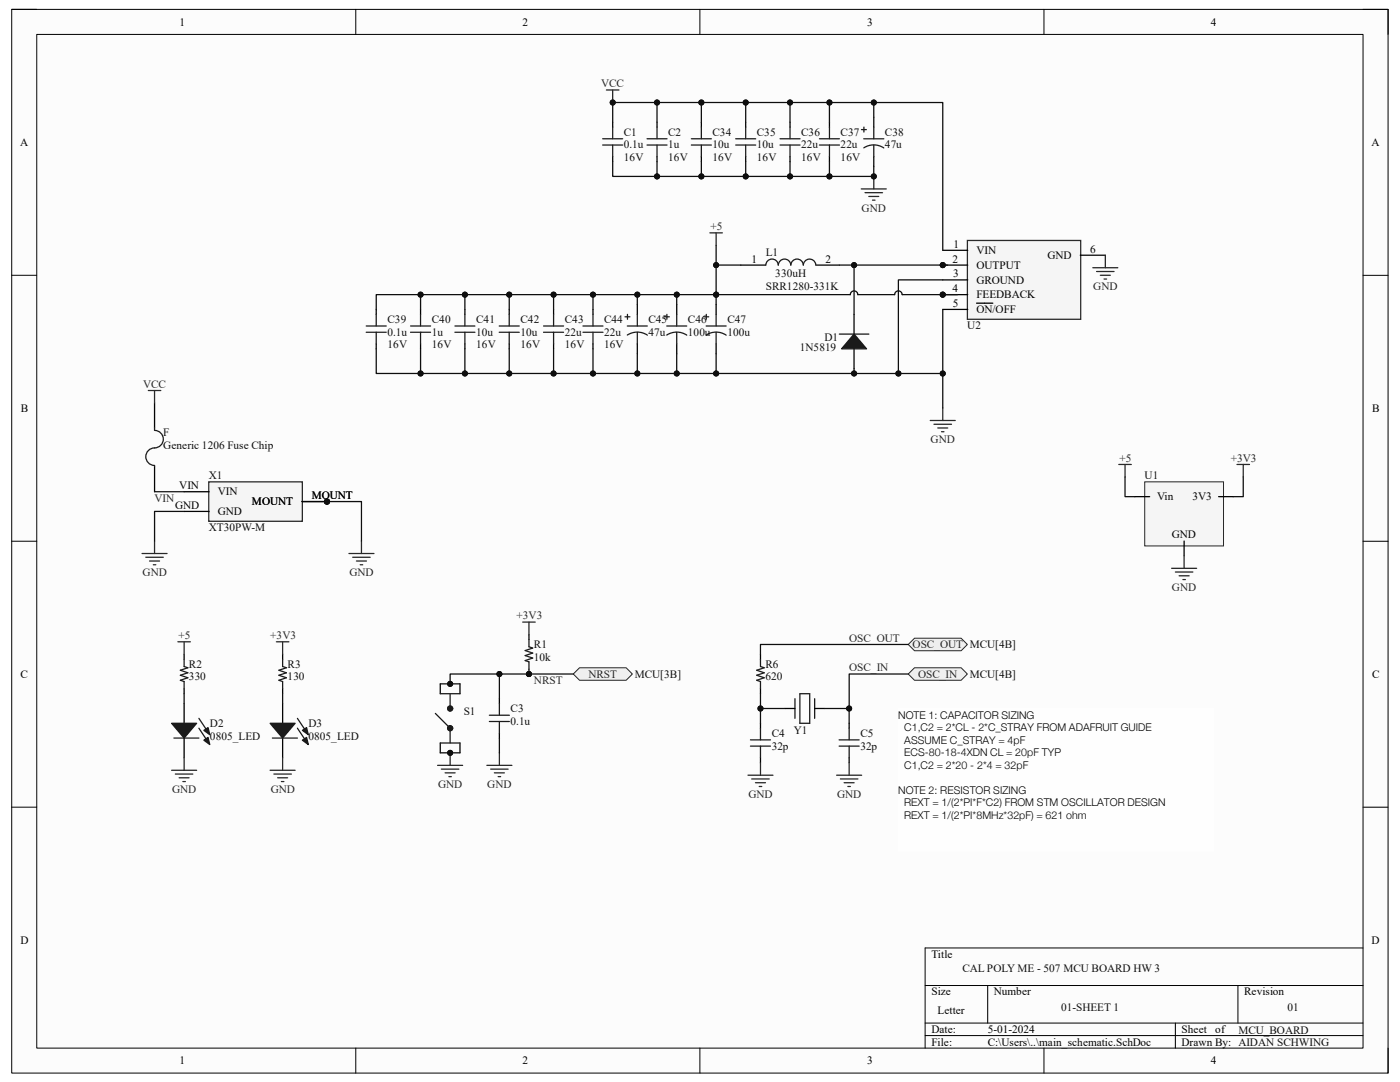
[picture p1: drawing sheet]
<svg xmlns="http://www.w3.org/2000/svg" width="279mm" height="216mm" viewBox="0 0 279 216" stroke-linecap="round" stroke-linejoin="round" font-family="sans-serif">
<path d="M2.3 1.9h274.7v212.2h-274.7z" fill-rule="evenodd" fill="#fcfcfc"/>
<path d="M2.3 1.9h274.7v212.2h-274.7z" fill="none" stroke="#000" stroke-width=".2"/>
<path d="M7.3 6.9h264.7v202.2h-264.7z" fill-rule="evenodd" fill="#fcfcfc"/>
<g fill="none" stroke="#000" stroke-width=".2">
<path d="M2.3 1.9h5M7.3 6.9h264.7v202.2h-264.7zM71 1.9v5M139.7 1.9v5M208.3 1.9v5M272 1.9h5v5M2.3 54.9h5M272 54.9h5M2.3 108h5M272 108h5M2.3 161.1h5M272 161.1h5"/>
<path d="M184.6 196.6h87.4M197.1 196.6v7.5M247.1 196.6v7.5M272 189.2h-87.4v19.9M71 209.1v5M139.7 209.1v5M184.6 204.1h87.4M184.6 206.6h87.4M208.3 209.1v5M234.6 204.1v5M277 209.1v5"/>
</g>
<path d="M87.9 136.5v1.9M91.8 136.5v1.9M87.9 148.3v1.9M91.8 148.3v1.9" fill="none" stroke="#000" stroke-width=".25"/>
<path d="M87.9 138.4h3.9M89.8 138.4v3M86.9 142.4l2.9 2.9v3M87.9 148.3h3.9" fill="none" stroke="#1c1c1c" stroke-width=".25"/>
<g fill="none" stroke="#1c1c1c" stroke-width=".76">
<circle cx="89.8" cy="141.4" r=".24"/>
<circle cx="89.8" cy="145.3" r=".24"/>
</g>
<path d="M228.5 96.1h15.7v12.8h-15.7z" fill-rule="evenodd" fill="#f5f5f5"/>
<path d="M228.5 96.1h15.7v12.8h-15.7z" fill="none" stroke="#262626" stroke-width=".2"/>
<path d="M30.8 80.4v5M30.8 93.1v5M226.5 99.1h2.9M243.2 99.1h2.9M236.3 107.9v3M151.8 144.3v1M151.8 151.2v1M156.7 141.4h1.9M162.6 141.4h1.9" fill="none" stroke="#000" stroke-width=".25"/>
<path d="M30.8 85.3v.6M30.8 92.9v.2M30.9 85.9a1.75 1.75 0 0 1 1.7 1.8 1.75 1.75 0 0 1-1.8 1.7 1.75 1.75 0 0 0-1.7 1.7 1.75 1.75 0 0 0 1.7 1.8M158.6 139.4v3.9M159.6 138.4h2v5.9h-2zM162.6 139.4v3.9M149.8 147.6h4M149.8 148.9h4M151.8 145.3v2.3M151.8 148.9v2.3" fill="none" stroke="#1c1c1c" stroke-width=".25"/>
<circle cx="65.3" cy="100.1" r=".5" fill="#0e0e0e"/>
<circle cx="65.3" cy="100.1" r=".5" fill="none" stroke="#0e0e0e" stroke-width=".2"/>
<circle cx="65.3" cy="100.1" r=".5" fill="#0e0e0e"/>
<circle cx="65.3" cy="100.1" r=".5" fill="none" stroke="#0e0e0e" stroke-width=".2"/>
<path d="M41.7 96.1h18.6v7.9h-18.6z" fill-rule="evenodd" fill="#f5f5f5"/>
<path d="M41.7 96.1h18.6v7.9h-18.6z" fill="none" stroke="#262626" stroke-width=".25"/>
<path d="M36.7 98.1h5M36.7 102h5M60.3 100.1h5" fill="none" stroke="#000" stroke-width=".25"/>
<circle cx="65.3" cy="100.1" r=".5" fill="#0e0e0e"/>
<circle cx="65.3" cy="100.1" r=".5" fill="none" stroke="#0e0e0e" stroke-width=".2"/>
<path d="M60.3 100.1h5" fill="none" stroke="#000" stroke-width=".25"/>
<circle cx="65.3" cy="100.1" r=".5" fill="#0e0e0e"/>
<circle cx="65.3" cy="100.1" r=".5" fill="none" stroke="#0e0e0e" stroke-width=".2"/>
<circle cx="188.1" cy="52.9" r=".5" fill="#0e0e0e"/>
<circle cx="188.1" cy="52.9" r=".5" fill="none" stroke="#0e0e0e" stroke-width=".2"/>
<circle cx="188.1" cy="58.8" r=".5" fill="#0e0e0e"/>
<circle cx="188.1" cy="58.8" r=".5" fill="none" stroke="#0e0e0e" stroke-width=".2"/>
<path d="M193.1 48h22.6v15.7h-22.6z" fill-rule="evenodd" fill="#f5f5f5"/>
<path d="M193.1 48h22.6v15.7h-22.6z" fill="none" stroke="#262626" stroke-width=".25"/>
<path d="M188.2 49.9h4.9M188.2 52.9h4.9" fill="none" stroke="#000" stroke-width=".25"/>
<circle cx="188.1" cy="52.9" r=".5" fill="#0e0e0e"/>
<circle cx="188.1" cy="52.9" r=".5" fill="none" stroke="#0e0e0e" stroke-width=".2"/>
<path d="M188.2 55.8h4.9M188.2 58.8h4.9" fill="none" stroke="#000" stroke-width=".25"/>
<circle cx="188.1" cy="58.8" r=".5" fill="#0e0e0e"/>
<circle cx="188.1" cy="58.8" r=".5" fill="none" stroke="#0e0e0e" stroke-width=".2"/>
<path d="M215.6 50.9h5M188.2 61.7h4.9M194.9 60.5h3.2" fill="none" stroke="#000" stroke-width=".25"/>
<path d="M171.9 37.7h5M172.6 38.4h3.5M173.4 39.2h2M174.1 39.9h.5M174.4 35.2v2.5" fill="none" stroke="#262626" stroke-width=".25"/>
<circle cx="174.4" cy="35.2" r=".5" fill="#0e0e0e"/>
<circle cx="174.4" cy="35.2" r=".5" fill="none" stroke="#0e0e0e" stroke-width=".2"/>
<g fill="none" stroke="#262626" stroke-width=".25">
<path d="M218.1 53.4h5M218.8 54.2h3.5M219.6 54.9h2M220.3 55.7h.5M220.6 50.9v2.5M29.6 77.9h2.5M30.8 77.9v2.5M185.7 83.9h4.9M186.4 84.7h3.5M187.1 85.4h2M187.9 86.1h.5M188.2 81.4v2.5"/>
<path d="M28.3 110.4h5M29.1 111.2h3.5M29.8 111.9h2M30.6 112.7h.5M30.8 107.9v2.5M69.6 110.4h5M70.4 111.2h3.5M71.1 111.9h2M71.9 112.7h.5M72.1 107.9v2.5"/>
</g>
<path d="M170.4 62.7v4M170.4 69.6v3.9" fill="none" stroke="#000" stroke-width=".25"/>
<path d="M170.4 66.7l2.5 2.9h-4.9z" fill="#1c1c1c"/>
<path d="M167.5 66.7h5.9M170.4 66.7l2.5 2.9h-4.9zM167.5 147.6h4M167.5 148.9h4M169.5 145.3v2.3M169.5 148.9v2.3" fill="none" stroke="#1c1c1c" stroke-width=".25"/>
<g fill="none" stroke="#262626" stroke-width=".25">
<path d="M141.7 46.5h2.5M142.9 46.5v2.5M223.3 92.7h2.5M224.5 92.7v2.5M246.9 92.7h2.5M248.1 92.7v2.5M233.8 113.4h5M234.6 114.1h3.5M235.3 114.9h2M236.1 115.6h.5M236.3 110.9v2.5M149.3 154.7h5"/>
<path d="M150 155.4h3.5M150.8 156.2h2M151.5 156.9h.5M151.8 152.2v2.5M167 154.7h5M167.7 155.4h3.5M168.5 156.2h2M169.2 156.9h.5M169.5 152.2v2.5"/>
</g>
<path d="M169.5 144.3v1M169.5 151.2v1" fill="none" stroke="#000" stroke-width=".25"/>
<path d="M179.3 141.4h62.9v28.5h-62.9z" fill-rule="evenodd" fill="#fefefe"/>
<path d="M179.3 141.4h62.9v28.5h-62.9z" fill="none" stroke="#fefefe" stroke-width=".2"/>
<path d="M182.5 133.2h9.3l1.3 1.3-1.3 1.2h-9.3l-1.2-1.2z" fill-rule="evenodd" fill="#f0f0f0"/>
<path d="M182.5 133.2h9.3l1.3 1.3-1.3 1.2h-9.3l-1.2-1.2z" fill="none" stroke="#262626" stroke-width=".2"/>
<path d="M182.5 127.3h9.3l1.3 1.3-1.3 1.2h-9.3l-1.2-1.2z" fill-rule="evenodd" fill="#f0f0f0"/>
<path d="M182.5 127.3h9.3l1.3 1.3-1.3 1.2h-9.3l-1.2-1.2z" fill="none" stroke="#262626" stroke-width=".2"/>
<path d="M87.3 152.7h5M88.1 153.5h3.5M88.8 154.2h2M89.6 155h.5M89.8 150.2v2.5" fill="none" stroke="#262626" stroke-width=".25"/>
<circle cx="89.8" cy="150.2" r=".5" fill="#0e0e0e"/>
<circle cx="89.8" cy="150.2" r=".5" fill="none" stroke="#0e0e0e" stroke-width=".2"/>
<path d="M99.7 139.4v1M99.7 146.3v1" fill="none" stroke="#000" stroke-width=".25"/>
<path d="M97.7 142.7h4M97.7 144h4M99.7 140.4v2.3M99.7 144v2.3" fill="none" stroke="#1c1c1c" stroke-width=".25"/>
<path d="M97.2 152.7h5M97.9 153.5h3.5M98.7 154.2h2M99.4 155h.5M99.7 150.2v2.5" fill="none" stroke="#262626" stroke-width=".25"/>
<path d="M114.4 134.5l1.3-1.3h9.3l1.2 1.3-1.2 1.2h-9.3z" fill-rule="evenodd" fill="#f0f0f0"/>
<path d="M114.4 134.5l1.3-1.3h9.3l1.2 1.3-1.2 1.2h-9.3z" fill="none" stroke="#262626" stroke-width=".2"/>
<path d="M56.4 140.4v3.9M56.4 147.3v3.9" fill="none" stroke="#000" stroke-width=".25"/>
<path d="M53.9 144.3h5l-2.5 3z" fill="#1c1c1c"/>
<path d="M53.9 144.3h5l-2.5 3zM54.4 147.3h5M59.4 143.3l1.9 3" fill="none" stroke="#1c1c1c" stroke-width=".25"/>
<path d="M60.4 145.7l.8-.5 .3 1.4z" fill="#1c1c1c"/>
<path d="M59.4 145.3l1.9 3M60.4 145.7l.8-.5 .3 1.4z" fill="none" stroke="#1c1c1c" stroke-width=".25"/>
<path d="M60.4 147.7l.8-.6 .3 1.5z" fill="#1c1c1c"/>
<path d="M56.4 131.5v1.5l.8 .2-1.5 .5 1.5 .5-1.5 .5 1.5 .5-1.5 .5 .7 .3v1.4M60.4 147.7l.8-.6 .3 1.5z" fill="none" stroke="#1c1c1c" stroke-width=".25"/>
<path d="M56.4 130.6v.9M56.4 137.4v1M36.7 140.4v3.9M36.7 147.3v3.9" fill="none" stroke="#000" stroke-width=".25"/>
<path d="M55.2 128.1h2.5M56.4 128.1v2.5M53.9 153.7h5M54.7 154.5h3.5M55.4 155.2h2M56.2 156h.5M56.4 151.2v2.5" fill="none" stroke="#262626" stroke-width=".25"/>
<path d="M34.2 144.3h5l-2.5 3z" fill="#1c1c1c"/>
<path d="M34.2 144.3h5l-2.5 3zM34.7 147.3h5M39.7 143.3l2 3" fill="none" stroke="#1c1c1c" stroke-width=".25"/>
<path d="M40.7 145.7l.8-.5 .4 1.4z" fill="#1c1c1c"/>
<path d="M39.7 145.3l2 3M40.7 145.7l.8-.5 .4 1.4z" fill="none" stroke="#1c1c1c" stroke-width=".25"/>
<path d="M40.7 147.7l.8-.6 .4 1.5z" fill="#1c1c1c"/>
<path d="M36.7 131.5v1.5l.8 .2-1.5 .5 1.5 .5-1.5 .5 1.5 .5-1.5 .5 .7 .3v1.4M40.7 147.7l.8-.6 .4 1.5z" fill="none" stroke="#1c1c1c" stroke-width=".25"/>
<path d="M36.7 130.6v.9M36.7 137.4v1" fill="none" stroke="#000" stroke-width=".25"/>
<path d="M35.5 128.1h2.5M36.7 128.1v2.5M34.2 153.7h5M35 154.5h3.5M35.7 155.2h2M36.5 156h.5M36.7 151.2v2.5" fill="none" stroke="#262626" stroke-width=".25"/>
<circle cx="105.6" cy="134.5" r=".5" fill="#0e0e0e"/>
<circle cx="105.6" cy="134.5" r=".5" fill="none" stroke="#0e0e0e" stroke-width=".2"/>
<path d="M105.6 126.6v1M105.6 133.5v1" fill="none" stroke="#000" stroke-width=".25"/>
<circle cx="105.6" cy="134.5" r=".5" fill="#0e0e0e"/>
<circle cx="105.6" cy="134.5" r=".5" fill="none" stroke="#0e0e0e" stroke-width=".2"/>
<g fill="none" stroke="#1c1c1c" stroke-width=".25">
<path d="M120.3 27.7h4M120.3 28.9h4M122.3 25.4v2.3M122.3 28.9v2.4M129.1 27.7h4M129.1 28.9h4M131.1 25.4v2.3M131.1 28.9v2.4M138 27.7h4M138 28.9h4M140 25.4v2.3M140 28.9v2.4"/>
<path d="M146.8 27.7h4M146.8 28.9h4M148.8 25.4v2.3M148.8 28.9v2.4M155.7 27.7h4M155.7 28.9h4M157.7 25.4v2.3M157.7 28.9v2.4M163.5 27.7h4M163.5 28.9h4M165.5 25.4v2.3M165.5 28.9v2.4"/>
<path d="M171.9 25.9h1M172.4 27.7h4M172.4 29.5a3.6 3.6 0 0 1 4 0M172.4 25.4v.9M174.4 25.4v2.3M174.4 28.9v2.4M162.8 52.8a1.25 1.25 0 0 0-1.3-1.1 1.25 1.25 0 0 0-1.2 1.2 1.25 1.25 0 0 0-1.2-1.2 1.25 1.25 0 0 0-1.3 1.2 1.25 1.25 0 0 0-1.2-1.2 1.25 1.25 0 0 0-1.3 1.2 1.25 1.25 0 0 0-1.2-1.2 1.25 1.25 0 0 0-1.3 1.2M105.6 127.6v1.5l.7 .2-1.5 .5 1.5 .5-1.5 .5 1.5 .5-1.5 .5 .8 .3v1.4"/>
</g>
<path d="M121 18h2.5M122.3 18v2.5M104.3 124.1h2.5M105.6 124.1v2.5" fill="none" stroke="#262626" stroke-width=".25"/>
<g fill="none" stroke="#000" stroke-width=".25">
<path d="M122.3 24.4v1M122.3 31.3v.9M131.1 24.4v1M131.1 31.3v.9M140 24.4v1M140 31.3v.9M148.8 24.4v1M148.8 31.3v.9M157.7 24.4v1M157.7 31.3v.9M165.5 24.4v1M165.5 31.3v.9"/>
<path d="M174.4 23.4v2M174.4 31.3v1.9M147.8 52.9h5M162.8 52.9h4.7"/>
</g>
<circle cx="122.3" cy="20.5" r=".5" fill="#0e0e0e"/>
<circle cx="122.3" cy="20.5" r=".5" fill="none" stroke="#0e0e0e" stroke-width=".2"/>
<g fill="none" stroke="#000" stroke-width=".25">
<path d="M75.1 61.7v1M75.1 68.6v1M83.9 61.7v1M83.9 68.6v1M92.8 61.7v1M92.8 68.6v1M101.6 61.7v1M101.6 68.6v1M110.5 61.7v1M110.5 68.6v1M118.3 61.7v1M118.3 68.6v1"/>
<path d="M127.2 60.8v1.9M127.2 68.6v2M135.1 60.8v1.9M135.1 68.6v2M142.9 60.8v1.9M142.9 68.6v2M151.8 130.6v.9M151.8 137.4v1"/>
</g>
<g fill="none" stroke="#1c1c1c" stroke-width=".25">
<path d="M73.1 65h4M73.1 66.3h4M75.1 62.7v2.3M75.1 66.3v2.3M81.9 65h4M81.9 66.3h4M83.9 62.7v2.3M83.9 66.3v2.3M90.8 65.1h4M90.8 66.3h4M92.8 62.7v2.4M92.8 66.3v2.3"/>
<path d="M99.6 65.1h4M99.6 66.3h4M101.6 62.7v2.4M101.6 66.3v2.3M108.5 65.1h4M108.5 66.3h4M110.5 62.7v2.4M110.5 66.3v2.3M116.3 65.1h4M116.3 66.3h4M118.3 62.7v2.4M118.3 66.3v2.3"/>
<path d="M124.7 63.2h1M125.2 65.1h4M125.2 66.9a3.6 3.6 0 0 1 4 0M125.2 62.7v1M127.2 62.7v2.4M127.2 66.3v2.3M132.6 63.2h1M133.1 66.9a3.6 3.6 0 0 1 4 0M133.1 65.1h4M133.1 62.7v1M135.1 62.7v2.4M135.1 66.3v2.3"/>
<path d="M140.5 63.2h.9M140.9 65.1h4M140.9 66.9a3.6 3.6 0 0 1 4 0M141 62.7v1M142.9 62.7v2.4M142.9 66.3v2.3M151.8 131.5v1.5l.7 .2-1.5 .5 1.5 .5-1.5 .5 1.5 .5-1.5 .5 .8 .3v1.4"/>
</g>
<path d="M142.9 49v3.9M30.8 98.1h5.9" fill="none" stroke="#0e0e0e" stroke-width=".25"/>
<circle cx="142.9" cy="52.9" r=".5" fill="#0e0e0e"/>
<circle cx="142.9" cy="52.9" r=".5" fill="none" stroke="#0e0e0e" stroke-width=".2"/>
<path d="M170.4 52.9v9.8" fill="none" stroke="#0e0e0e" stroke-width=".25"/>
<circle cx="170.4" cy="52.9" r=".5" fill="#0e0e0e"/>
<circle cx="170.4" cy="52.9" r=".5" fill="none" stroke="#0e0e0e" stroke-width=".2"/>
<path d="M224.5 95.2v3.9h2M248.1 95.2v3.9h-2M36.7 102h-5.9v5.9M156.7 141.4h-4.9v2.9" fill="none" stroke="#0e0e0e" stroke-width=".25"/>
<circle cx="151.8" cy="141.4" r=".5" fill="#0e0e0e"/>
<circle cx="151.8" cy="141.4" r=".5" fill="none" stroke="#0e0e0e" stroke-width=".2"/>
<path d="M164.5 141.4h5v2.9" fill="none" stroke="#0e0e0e" stroke-width=".25"/>
<circle cx="169.5" cy="141.4" r=".5" fill="#0e0e0e"/>
<circle cx="169.5" cy="141.4" r=".5" fill="none" stroke="#0e0e0e" stroke-width=".2"/>
<path d="M181.3 134.5h-11.8v6.9" fill="none" stroke="#0e0e0e" stroke-width=".25"/>
<circle cx="169.5" cy="141.4" r=".5" fill="#0e0e0e"/>
<circle cx="169.5" cy="141.4" r=".5" fill="none" stroke="#0e0e0e" stroke-width=".2"/>
<path d="M65.3 100.1h6.8v7.8M181.3 128.6h-29.5v2" fill="none" stroke="#0e0e0e" stroke-width=".25"/>
<circle cx="65.3" cy="100.1" r=".5" fill="#0e0e0e"/>
<circle cx="65.3" cy="100.1" r=".5" fill="none" stroke="#0e0e0e" stroke-width=".2"/>
<path d="M87.9 150.2h3.9" fill="none" stroke="#0e0e0e" stroke-width=".25"/>
<circle cx="89.8" cy="150.2" r=".5" fill="#0e0e0e"/>
<circle cx="89.8" cy="150.2" r=".5" fill="none" stroke="#0e0e0e" stroke-width=".2"/>
<path d="M99.7 134.5v4.9M99.7 147.3v2.9" fill="none" stroke="#0e0e0e" stroke-width=".25"/>
<circle cx="99.7" cy="134.5" r=".5" fill="#0e0e0e"/>
<circle cx="99.7" cy="134.5" r=".5" fill="none" stroke="#0e0e0e" stroke-width=".2"/>
<path d="M188.2 55.8h-8.9v18.7M36.7 138.4v2M56.4 138.4v2" fill="none" stroke="#0e0e0e" stroke-width=".25"/>
<circle cx="179.3" cy="74.5" r=".5" fill="#0e0e0e"/>
<circle cx="179.3" cy="74.5" r=".5" fill="none" stroke="#0e0e0e" stroke-width=".2"/>
<path d="M174.4 20.5v2.9" fill="none" stroke="#0e0e0e" stroke-width=".25"/>
<circle cx="174.4" cy="20.5" r=".5" fill="#0e0e0e"/>
<circle cx="174.4" cy="20.5" r=".5" fill="none" stroke="#0e0e0e" stroke-width=".2"/>
<path d="M157.7 32.2v3h7.8" fill="none" stroke="#0e0e0e" stroke-width=".25"/>
<circle cx="157.7" cy="35.2" r=".5" fill="#0e0e0e"/>
<circle cx="157.7" cy="35.2" r=".5" fill="none" stroke="#0e0e0e" stroke-width=".2"/>
<circle cx="165.5" cy="35.2" r=".5" fill="#0e0e0e"/>
<circle cx="165.5" cy="35.2" r=".5" fill="none" stroke="#0e0e0e" stroke-width=".2"/>
<path d="M165.5 32.2v3h8.9v-2" fill="none" stroke="#0e0e0e" stroke-width=".25"/>
<circle cx="165.5" cy="35.2" r=".5" fill="#0e0e0e"/>
<circle cx="165.5" cy="35.2" r=".5" fill="none" stroke="#0e0e0e" stroke-width=".2"/>
<circle cx="174.4" cy="35.2" r=".5" fill="#0e0e0e"/>
<circle cx="174.4" cy="35.2" r=".5" fill="none" stroke="#0e0e0e" stroke-width=".2"/>
<path d="M165.5 20.5h-7.8v3.9" fill="none" stroke="#0e0e0e" stroke-width=".25"/>
<circle cx="157.7" cy="20.5" r=".5" fill="#0e0e0e"/>
<circle cx="157.7" cy="20.5" r=".5" fill="none" stroke="#0e0e0e" stroke-width=".2"/>
<circle cx="165.5" cy="20.5" r=".5" fill="#0e0e0e"/>
<circle cx="165.5" cy="20.5" r=".5" fill="none" stroke="#0e0e0e" stroke-width=".2"/>
<path d="M142.9 58.8v2" fill="none" stroke="#0e0e0e" stroke-width=".25"/>
<circle cx="142.9" cy="58.8" r=".5" fill="#0e0e0e"/>
<circle cx="142.9" cy="58.8" r=".5" fill="none" stroke="#0e0e0e" stroke-width=".2"/>
<path d="M147.8 52.9h-4.9v5.9h26.8a.75 .75 0 0 1 .7-.8 .75 .75 0 0 1 .8 .8h7.4a.75 .75 0 0 1 .7-.8 .75 .75 0 0 1 .7 .8h11.1" fill="none" stroke="#0e0e0e" stroke-width=".25"/>
<circle cx="142.9" cy="52.9" r=".5" fill="#0e0e0e"/>
<circle cx="142.9" cy="52.9" r=".5" fill="none" stroke="#0e0e0e" stroke-width=".2"/>
<circle cx="142.9" cy="58.8" r=".5" fill="#0e0e0e"/>
<circle cx="142.9" cy="58.8" r=".5" fill="none" stroke="#0e0e0e" stroke-width=".2"/>
<circle cx="188.1" cy="58.8" r=".5" fill="#0e0e0e"/>
<circle cx="188.1" cy="58.8" r=".5" fill="none" stroke="#0e0e0e" stroke-width=".2"/>
<path d="M131.1 32.2v3" fill="none" stroke="#0e0e0e" stroke-width=".25"/>
<circle cx="131.1" cy="35.2" r=".5" fill="#0e0e0e"/>
<circle cx="131.1" cy="35.2" r=".5" fill="none" stroke="#0e0e0e" stroke-width=".2"/>
<path d="M140 32.2v3" fill="none" stroke="#0e0e0e" stroke-width=".25"/>
<circle cx="140" cy="35.2" r=".5" fill="#0e0e0e"/>
<circle cx="140" cy="35.2" r=".5" fill="none" stroke="#0e0e0e" stroke-width=".2"/>
<path d="M148.8 32.2v3" fill="none" stroke="#0e0e0e" stroke-width=".25"/>
<circle cx="148.8" cy="35.2" r=".5" fill="#0e0e0e"/>
<circle cx="148.8" cy="35.2" r=".5" fill="none" stroke="#0e0e0e" stroke-width=".2"/>
<path d="M131.1 20.5v3.9" fill="none" stroke="#0e0e0e" stroke-width=".25"/>
<circle cx="131.1" cy="20.5" r=".5" fill="#0e0e0e"/>
<circle cx="131.1" cy="20.5" r=".5" fill="none" stroke="#0e0e0e" stroke-width=".2"/>
<path d="M140 20.5v3.9" fill="none" stroke="#0e0e0e" stroke-width=".25"/>
<circle cx="140" cy="20.5" r=".5" fill="#0e0e0e"/>
<circle cx="140" cy="20.5" r=".5" fill="none" stroke="#0e0e0e" stroke-width=".2"/>
<path d="M148.8 20.5v3.9" fill="none" stroke="#0e0e0e" stroke-width=".25"/>
<circle cx="148.8" cy="20.5" r=".5" fill="#0e0e0e"/>
<circle cx="148.8" cy="20.5" r=".5" fill="none" stroke="#0e0e0e" stroke-width=".2"/>
<path d="M122.3 32.2v3h35.4" fill="none" stroke="#0e0e0e" stroke-width=".25"/>
<circle cx="131.1" cy="35.2" r=".5" fill="#0e0e0e"/>
<circle cx="131.1" cy="35.2" r=".5" fill="none" stroke="#0e0e0e" stroke-width=".2"/>
<circle cx="140" cy="35.2" r=".5" fill="#0e0e0e"/>
<circle cx="140" cy="35.2" r=".5" fill="none" stroke="#0e0e0e" stroke-width=".2"/>
<circle cx="148.8" cy="35.2" r=".5" fill="#0e0e0e"/>
<circle cx="148.8" cy="35.2" r=".5" fill="none" stroke="#0e0e0e" stroke-width=".2"/>
<circle cx="157.7" cy="35.2" r=".5" fill="#0e0e0e"/>
<circle cx="157.7" cy="35.2" r=".5" fill="none" stroke="#0e0e0e" stroke-width=".2"/>
<path d="M157.7 20.5h-35.4v3.9" fill="none" stroke="#0e0e0e" stroke-width=".25"/>
<circle cx="122.3" cy="20.5" r=".5" fill="#0e0e0e"/>
<circle cx="122.3" cy="20.5" r=".5" fill="none" stroke="#0e0e0e" stroke-width=".2"/>
<circle cx="131.1" cy="20.5" r=".5" fill="#0e0e0e"/>
<circle cx="131.1" cy="20.5" r=".5" fill="none" stroke="#0e0e0e" stroke-width=".2"/>
<circle cx="140" cy="20.5" r=".5" fill="#0e0e0e"/>
<circle cx="140" cy="20.5" r=".5" fill="none" stroke="#0e0e0e" stroke-width=".2"/>
<circle cx="148.8" cy="20.5" r=".5" fill="#0e0e0e"/>
<circle cx="148.8" cy="20.5" r=".5" fill="none" stroke="#0e0e0e" stroke-width=".2"/>
<circle cx="157.7" cy="20.5" r=".5" fill="#0e0e0e"/>
<circle cx="157.7" cy="20.5" r=".5" fill="none" stroke="#0e0e0e" stroke-width=".2"/>
<path d="M167.5 52.9h21.6" fill="none" stroke="#0e0e0e" stroke-width=".25"/>
<circle cx="170.4" cy="52.9" r=".5" fill="#0e0e0e"/>
<circle cx="170.4" cy="52.9" r=".5" fill="none" stroke="#0e0e0e" stroke-width=".2"/>
<circle cx="188.1" cy="52.9" r=".5" fill="#0e0e0e"/>
<circle cx="188.1" cy="52.9" r=".5" fill="none" stroke="#0e0e0e" stroke-width=".2"/>
<path d="M170.4 73.5v1h17.8" fill="none" stroke="#0e0e0e" stroke-width=".25"/>
<circle cx="170.4" cy="74.5" r=".5" fill="#0e0e0e"/>
<circle cx="170.4" cy="74.5" r=".5" fill="none" stroke="#0e0e0e" stroke-width=".2"/>
<circle cx="179.3" cy="74.5" r=".5" fill="#0e0e0e"/>
<circle cx="179.3" cy="74.5" r=".5" fill="none" stroke="#0e0e0e" stroke-width=".2"/>
<circle cx="188.1" cy="74.5" r=".5" fill="#0e0e0e"/>
<circle cx="188.1" cy="74.5" r=".5" fill="none" stroke="#0e0e0e" stroke-width=".2"/>
<path d="M165.5 24.4v-3.9h22.7v29.4" fill="none" stroke="#0e0e0e" stroke-width=".25"/>
<circle cx="174.4" cy="20.5" r=".5" fill="#0e0e0e"/>
<circle cx="174.4" cy="20.5" r=".5" fill="none" stroke="#0e0e0e" stroke-width=".2"/>
<circle cx="165.5" cy="20.5" r=".5" fill="#0e0e0e"/>
<circle cx="165.5" cy="20.5" r=".5" fill="none" stroke="#0e0e0e" stroke-width=".2"/>
<path d="M110.5 69.6v4.9h7.8" fill="none" stroke="#0e0e0e" stroke-width=".25"/>
<circle cx="110.5" cy="74.5" r=".5" fill="#0e0e0e"/>
<circle cx="110.5" cy="74.5" r=".5" fill="none" stroke="#0e0e0e" stroke-width=".2"/>
<circle cx="118.3" cy="74.5" r=".5" fill="#0e0e0e"/>
<circle cx="118.3" cy="74.5" r=".5" fill="none" stroke="#0e0e0e" stroke-width=".2"/>
<path d="M118.3 69.6v4.9h8.9v-3.9" fill="none" stroke="#0e0e0e" stroke-width=".25"/>
<circle cx="118.3" cy="74.5" r=".5" fill="#0e0e0e"/>
<circle cx="118.3" cy="74.5" r=".5" fill="none" stroke="#0e0e0e" stroke-width=".2"/>
<circle cx="127.2" cy="74.5" r=".5" fill="#0e0e0e"/>
<circle cx="127.2" cy="74.5" r=".5" fill="none" stroke="#0e0e0e" stroke-width=".2"/>
<path d="M83.9 69.6v4.9" fill="none" stroke="#0e0e0e" stroke-width=".25"/>
<circle cx="83.9" cy="74.5" r=".5" fill="#0e0e0e"/>
<circle cx="83.9" cy="74.5" r=".5" fill="none" stroke="#0e0e0e" stroke-width=".2"/>
<path d="M92.8 69.6v4.9" fill="none" stroke="#0e0e0e" stroke-width=".25"/>
<circle cx="92.8" cy="74.5" r=".5" fill="#0e0e0e"/>
<circle cx="92.8" cy="74.5" r=".5" fill="none" stroke="#0e0e0e" stroke-width=".2"/>
<path d="M101.6 69.6v4.9" fill="none" stroke="#0e0e0e" stroke-width=".25"/>
<circle cx="101.6" cy="74.5" r=".5" fill="#0e0e0e"/>
<circle cx="101.6" cy="74.5" r=".5" fill="none" stroke="#0e0e0e" stroke-width=".2"/>
<path d="M83.9 58.8v2.9" fill="none" stroke="#0e0e0e" stroke-width=".25"/>
<circle cx="83.9" cy="58.8" r=".5" fill="#0e0e0e"/>
<circle cx="83.9" cy="58.8" r=".5" fill="none" stroke="#0e0e0e" stroke-width=".2"/>
<path d="M92.8 58.8v2.9" fill="none" stroke="#0e0e0e" stroke-width=".25"/>
<circle cx="92.8" cy="58.8" r=".5" fill="#0e0e0e"/>
<circle cx="92.8" cy="58.8" r=".5" fill="none" stroke="#0e0e0e" stroke-width=".2"/>
<path d="M101.6 58.8h8.9" fill="none" stroke="#0e0e0e" stroke-width=".25"/>
<circle cx="101.6" cy="58.8" r=".5" fill="#0e0e0e"/>
<circle cx="101.6" cy="58.8" r=".5" fill="none" stroke="#0e0e0e" stroke-width=".2"/>
<circle cx="110.5" cy="58.8" r=".5" fill="#0e0e0e"/>
<circle cx="110.5" cy="58.8" r=".5" fill="none" stroke="#0e0e0e" stroke-width=".2"/>
<path d="M118.3 58.8h-7.8v2.9" fill="none" stroke="#0e0e0e" stroke-width=".25"/>
<circle cx="118.3" cy="58.8" r=".5" fill="#0e0e0e"/>
<circle cx="118.3" cy="58.8" r=".5" fill="none" stroke="#0e0e0e" stroke-width=".2"/>
<circle cx="110.5" cy="58.8" r=".5" fill="#0e0e0e"/>
<circle cx="110.5" cy="58.8" r=".5" fill="none" stroke="#0e0e0e" stroke-width=".2"/>
<path d="M75.1 61.7v-2.9h26.5v2.9" fill="none" stroke="#0e0e0e" stroke-width=".25"/>
<circle cx="83.9" cy="58.8" r=".5" fill="#0e0e0e"/>
<circle cx="83.9" cy="58.8" r=".5" fill="none" stroke="#0e0e0e" stroke-width=".2"/>
<circle cx="92.8" cy="58.8" r=".5" fill="#0e0e0e"/>
<circle cx="92.8" cy="58.8" r=".5" fill="none" stroke="#0e0e0e" stroke-width=".2"/>
<circle cx="101.6" cy="58.8" r=".5" fill="#0e0e0e"/>
<circle cx="101.6" cy="58.8" r=".5" fill="none" stroke="#0e0e0e" stroke-width=".2"/>
<path d="M127.2 60.8v-2h-8.9v2.9" fill="none" stroke="#0e0e0e" stroke-width=".25"/>
<circle cx="127.2" cy="58.8" r=".5" fill="#0e0e0e"/>
<circle cx="127.2" cy="58.8" r=".5" fill="none" stroke="#0e0e0e" stroke-width=".2"/>
<circle cx="118.3" cy="58.8" r=".5" fill="#0e0e0e"/>
<circle cx="118.3" cy="58.8" r=".5" fill="none" stroke="#0e0e0e" stroke-width=".2"/>
<path d="M127.2 58.8h15.7" fill="none" stroke="#0e0e0e" stroke-width=".25"/>
<circle cx="142.9" cy="58.8" r=".5" fill="#0e0e0e"/>
<circle cx="142.9" cy="58.8" r=".5" fill="none" stroke="#0e0e0e" stroke-width=".2"/>
<circle cx="135.1" cy="58.8" r=".5" fill="#0e0e0e"/>
<circle cx="135.1" cy="58.8" r=".5" fill="none" stroke="#0e0e0e" stroke-width=".2"/>
<circle cx="127.2" cy="58.8" r=".5" fill="#0e0e0e"/>
<circle cx="127.2" cy="58.8" r=".5" fill="none" stroke="#0e0e0e" stroke-width=".2"/>
<path d="M135.1 58.8v2" fill="none" stroke="#0e0e0e" stroke-width=".25"/>
<circle cx="135.1" cy="58.8" r=".5" fill="#0e0e0e"/>
<circle cx="135.1" cy="58.8" r=".5" fill="none" stroke="#0e0e0e" stroke-width=".2"/>
<path d="M127.2 74.5h43.2" fill="none" stroke="#0e0e0e" stroke-width=".25"/>
<circle cx="127.2" cy="74.5" r=".5" fill="#0e0e0e"/>
<circle cx="127.2" cy="74.5" r=".5" fill="none" stroke="#0e0e0e" stroke-width=".2"/>
<circle cx="135.1" cy="74.5" r=".5" fill="#0e0e0e"/>
<circle cx="135.1" cy="74.5" r=".5" fill="none" stroke="#0e0e0e" stroke-width=".2"/>
<circle cx="142.9" cy="74.5" r=".5" fill="#0e0e0e"/>
<circle cx="142.9" cy="74.5" r=".5" fill="none" stroke="#0e0e0e" stroke-width=".2"/>
<circle cx="170.4" cy="74.5" r=".5" fill="#0e0e0e"/>
<circle cx="170.4" cy="74.5" r=".5" fill="none" stroke="#0e0e0e" stroke-width=".2"/>
<path d="M142.9 70.6v3.9" fill="none" stroke="#0e0e0e" stroke-width=".25"/>
<circle cx="142.9" cy="74.5" r=".5" fill="#0e0e0e"/>
<circle cx="142.9" cy="74.5" r=".5" fill="none" stroke="#0e0e0e" stroke-width=".2"/>
<path d="M75.1 69.6v4.9h35.4" fill="none" stroke="#0e0e0e" stroke-width=".25"/>
<circle cx="83.9" cy="74.5" r=".5" fill="#0e0e0e"/>
<circle cx="83.9" cy="74.5" r=".5" fill="none" stroke="#0e0e0e" stroke-width=".2"/>
<circle cx="92.8" cy="74.5" r=".5" fill="#0e0e0e"/>
<circle cx="92.8" cy="74.5" r=".5" fill="none" stroke="#0e0e0e" stroke-width=".2"/>
<circle cx="101.6" cy="74.5" r=".5" fill="#0e0e0e"/>
<circle cx="101.6" cy="74.5" r=".5" fill="none" stroke="#0e0e0e" stroke-width=".2"/>
<circle cx="110.5" cy="74.5" r=".5" fill="#0e0e0e"/>
<circle cx="110.5" cy="74.5" r=".5" fill="none" stroke="#0e0e0e" stroke-width=".2"/>
<path d="M135.1 70.6v3.9" fill="none" stroke="#0e0e0e" stroke-width=".25"/>
<circle cx="135.1" cy="74.5" r=".5" fill="#0e0e0e"/>
<circle cx="135.1" cy="74.5" r=".5" fill="none" stroke="#0e0e0e" stroke-width=".2"/>
<path d="M87.9 136.5h3.9" fill="none" stroke="#0e0e0e" stroke-width=".25"/>
<circle cx="89.8" cy="136.5" r=".5" fill="#0e0e0e"/>
<circle cx="89.8" cy="136.5" r=".5" fill="none" stroke="#0e0e0e" stroke-width=".2"/>
<path d="M114.4 134.5h-24.6v2" fill="none" stroke="#0e0e0e" stroke-width=".25"/>
<circle cx="89.8" cy="136.5" r=".5" fill="#0e0e0e"/>
<circle cx="89.8" cy="136.5" r=".5" fill="none" stroke="#0e0e0e" stroke-width=".2"/>
<circle cx="99.7" cy="134.5" r=".5" fill="#0e0e0e"/>
<circle cx="99.7" cy="134.5" r=".5" fill="none" stroke="#0e0e0e" stroke-width=".2"/>
<circle cx="105.6" cy="134.5" r=".5" fill="#0e0e0e"/>
<circle cx="105.6" cy="134.5" r=".5" fill="none" stroke="#0e0e0e" stroke-width=".2"/>
<path d="M188.2 61.7v19.7" fill="none" stroke="#0e0e0e" stroke-width=".25"/>
<circle cx="188.1" cy="74.5" r=".5" fill="#0e0e0e"/>
<circle cx="188.1" cy="74.5" r=".5" fill="none" stroke="#0e0e0e" stroke-width=".2"/>
<path d="M151.8 138.4v3" fill="none" stroke="#0e0e0e" stroke-width=".25"/>
<circle cx="151.8" cy="141.4" r=".5" fill="#0e0e0e"/>
<circle cx="151.8" cy="141.4" r=".5" fill="none" stroke="#0e0e0e" stroke-width=".2"/>
<g font-size="2.2">
<text x="35.8" y="5.1">1</text>
<text x="104.3" y="5.1">2</text>
<text x="173.1" y="5.1">3</text>
<text x="241.6" y="5.1">4</text>
<text x="4" y="29.2">A</text>
<text x="273.7" y="29.2">A</text>
<text x="150" y="52.4">1</text>
<text x="164.8" y="52.4">2</text>
<text x="190.1" y="52.4">2</text>
<text x="190.3" y="49.4">1</text>
<text x="194.9" y="50.7">VIN</text>
<text x="194.9" y="53.6">OUTPUT</text>
<text x="209" y="51.7">GND</text>
<text x="217.6" y="50.4">6</text>
<text x="190.1" y="58.3">4</text>
<text x="190.2" y="55.3">3</text>
<text x="194.9" y="56.6">GROUND</text>
<text x="194.9" y="59.5">FEEDBACK</text>
<text x="190.2" y="61.3">5</text>
<text x="194.9" y="62.5">ON/OFF</text>
<text x="4.1" y="82.2">B</text>
<text x="273.8" y="82.2">B</text>
<text x="34.9" y="101.6">GND</text>
<text x="35.8" y="97.6">VIN</text>
<text x="43.5" y="98.8">VIN</text>
<text x="50.3" y="100.8">MOUNT</text>
<text x="62.2" y="99.6">MOUNT</text>
<text x="230.9" y="99.9">Vin</text>
<text x="238" y="99.9">3V3</text>
<text x="43.5" y="102.8">GND</text>
<text x="233.8" y="107.4">GND</text>
<text x="4.1" y="135.3">C</text>
<text x="273.8" y="135.3">C</text>
<text x="4.1" y="188.3">D</text>
<text x="185.9" y="191.1">Title</text>
<text x="273.7" y="188.3">D</text>
<text x="185.9" y="198.6">Size</text>
<text x="187.1" y="202.4">Letter</text>
<text x="198.3" y="198.6">Number</text>
<text x="248.3" y="198.6">Revision</text>
<text x="185.9" y="206.1">Date:</text>
<text x="185.9" y="208.6">File:</text>
<text x="197.1" y="206.1">5-01-2024</text>
<text x="197.1" y="208.6">C:\Users\..\main_schematic.SchDoc</text>
<text x="235.8" y="206.1">Sheet</text>
<text x="235.8" y="208.6">Drawn By: AIDAN SCHWING</text>
<text x="242.5" y="206.1">of</text>
<text x="35.8" y="212.4">1</text>
<text x="104.3" y="212.4">2</text>
<text x="173.1" y="212.4">3</text>
<text x="241.6" y="212.4">4</text>
</g>
<g font-size="2.2" fill="#262626">
<text x="120" y="17.4">VCC</text>
<text x="141.8" y="46">+5</text>
<text x="172" y="42.2">GND</text>
<text x="218.2" y="57.9">GND</text>
<text x="28.6" y="77.4">VCC</text>
<text x="185.7" y="88.4">GND</text>
<text x="223.4" y="92.2">+5</text>
<text x="245.6" y="92.2">+3V3</text>
<text x="30.8" y="100.1">VIN</text>
<text x="28.4" y="114.9">GND</text>
<text x="69.7" y="114.9">GND</text>
<text x="233.9" y="117.9">GND</text>
<text x="103.1" y="123.6">+3V3</text>
<text x="35.6" y="127.6">+5</text>
<text x="53.9" y="127.6">+3V3</text>
<text x="169.5" y="128.1">OSC_OUT</text>
<text x="182.1" y="129.3">OSC_OUT MCU[4B]</text>
<text x="106.6" y="136.5">NRST</text>
<text x="117.4" y="135.3">NRST</text>
<text x="169.5" y="134">OSC_IN</text>
<text x="183.2" y="135.3">OSC_IN</text>
<text x="34.3" y="158.2">GND</text>
<text x="54" y="158.2">GND</text>
<text x="87.4" y="157.2">GND</text>
<text x="97.2" y="157.2">GND</text>
<text x="149.4" y="159.2">GND</text>
<text x="167" y="159.2">GND</text>
</g>
<g font-size="2.2" fill="#0e0e0e">
<text x="124.5" y="29.6">0.1u</text>
<text x="124.5" y="27.1">C1</text>
<text x="133.3" y="29.6">1u</text>
<text x="133.3" y="27.1">C2</text>
<text x="142.2" y="29.6">10u</text>
<text x="142.2" y="27.1">C34</text>
<text x="151" y="29.6">10u</text>
<text x="151" y="27.1">C35</text>
<text x="159.9" y="29.6">22u</text>
<text x="159.9" y="27.1">C36</text>
<text x="167.8" y="29.6">22u</text>
<text x="167.8" y="27.1">C37</text>
<text x="176.6" y="29.6">47u</text>
<text x="176.6" y="27.1">C38</text>
<text x="124.5" y="32.1">16V</text>
<text x="133.3" y="32.1">16V</text>
<text x="142.2" y="32.1">16V</text>
<text x="151" y="32.1">16V</text>
<text x="159.9" y="32.1">16V</text>
<text x="167.8" y="32.1">16V</text>
<text x="152.8" y="51.2">L1</text>
<text x="152.8" y="57.8">SRR1280-331K</text>
<text x="154.7" y="55.3">330uH</text>
<text x="77.3" y="64.5">C39</text>
<text x="86.2" y="64.5">C40</text>
<text x="95" y="64.5">C41</text>
<text x="103.9" y="64.5">C42</text>
<text x="112.7" y="64.5">C43</text>
<text x="120.6" y="64.5">C44</text>
<text x="129.4" y="64.5">C45</text>
<text x="137.3" y="64.5">C46</text>
<text x="145.2" y="64.5">C47</text>
<text x="193" y="65.7">U2</text>
<text x="77.3" y="69.5">16V</text>
<text x="77.3" y="67">0.1u</text>
<text x="86.2" y="69.5">16V</text>
<text x="86.2" y="67">1u</text>
<text x="95" y="69.5">16V</text>
<text x="95" y="67">10u</text>
<text x="103.9" y="69.5">16V</text>
<text x="103.9" y="67">10u</text>
<text x="112.7" y="69.5">16V</text>
<text x="112.7" y="67">22u</text>
<text x="120.6" y="69.5">16V</text>
<text x="120.6" y="67">22u</text>
<text x="129.4" y="67">47u</text>
<text x="137.3" y="67">100u</text>
<text x="145.2" y="67">100u</text>
<text x="159.6" y="70.1">1N5819</text>
<text x="164.5" y="68.1">D1</text>
<text x="32.6" y="87.1">F</text>
<text x="32.6" y="89.6">Generic 1206 Fuse Chip</text>
<text x="41.7" y="95.6">X1</text>
<text x="228.4" y="95.6">U1</text>
<text x="41.7" y="106">XT30PW-M</text>
<text x="106.6" y="131.9">10k</text>
<text x="106.6" y="129.4">R1</text>
<text x="37.7" y="135.8">330</text>
<text x="37.7" y="133.3">R2</text>
<text x="57.4" y="135.8">130</text>
<text x="57.4" y="133.3">R3</text>
<text x="126.7" y="135.3">MCU[3B]</text>
<text x="152.8" y="135.8">620</text>
<text x="152.8" y="133.3">R6</text>
<text x="193.5" y="135.3">MCU[4B]</text>
<text x="92.5" y="142.7">S1</text>
<text x="101.9" y="142.2">C3</text>
<text x="41.9" y="145.1">D2</text>
<text x="41.9" y="147.6">0805_LED</text>
<text x="61.6" y="145.1">D3</text>
<text x="61.6" y="147.6">0805_LED</text>
<text x="101.9" y="144.6">0.1u</text>
<text x="154" y="149.6">32p</text>
<text x="154" y="147.1">C4</text>
<text x="158.4" y="146.6">Y1</text>
<text x="171.7" y="149.6">32p</text>
<text x="171.7" y="147.1">C5</text>
<text x="192.1" y="194">CAL POLY ME - 507 MCU BOARD HW 3</text>
<text x="211.8" y="201.8">01-SHEET 1</text>
<text x="257" y="201.8">01</text>
<text x="247.1" y="206.2">MCU_BOARD</text>
</g>
<g font-size="2.1">
<text x="179.3" y="143.4">NOTE 1: CAPACITOR SIZING</text>
<text x="180.5" y="145.9">C1,C2 = 2*CL - 2*C_STRAY FROM ADAFRUIT GUIDE</text>
<text x="180.5" y="148.4">ASSUME C_STRAY = 4pF</text>
<text x="180.5" y="150.9">ECS-80-18-4XDN CL = 20pF TYP</text>
<text x="180.5" y="153.4">C1,C2 = 2*20 - 2*4 = 32pF</text>
<text x="179.3" y="158.4">NOTE 2: RESISTOR SIZING</text>
<text x="180.5" y="160.9">REXT = 1/(2*PI*F*C2) FROM STM OSCILLATOR DESIGN</text>
<text x="180.5" y="163.4">REXT = 1/(2*PI*8MHz*32pF) = 621 ohm</text>
</g>
</svg>
